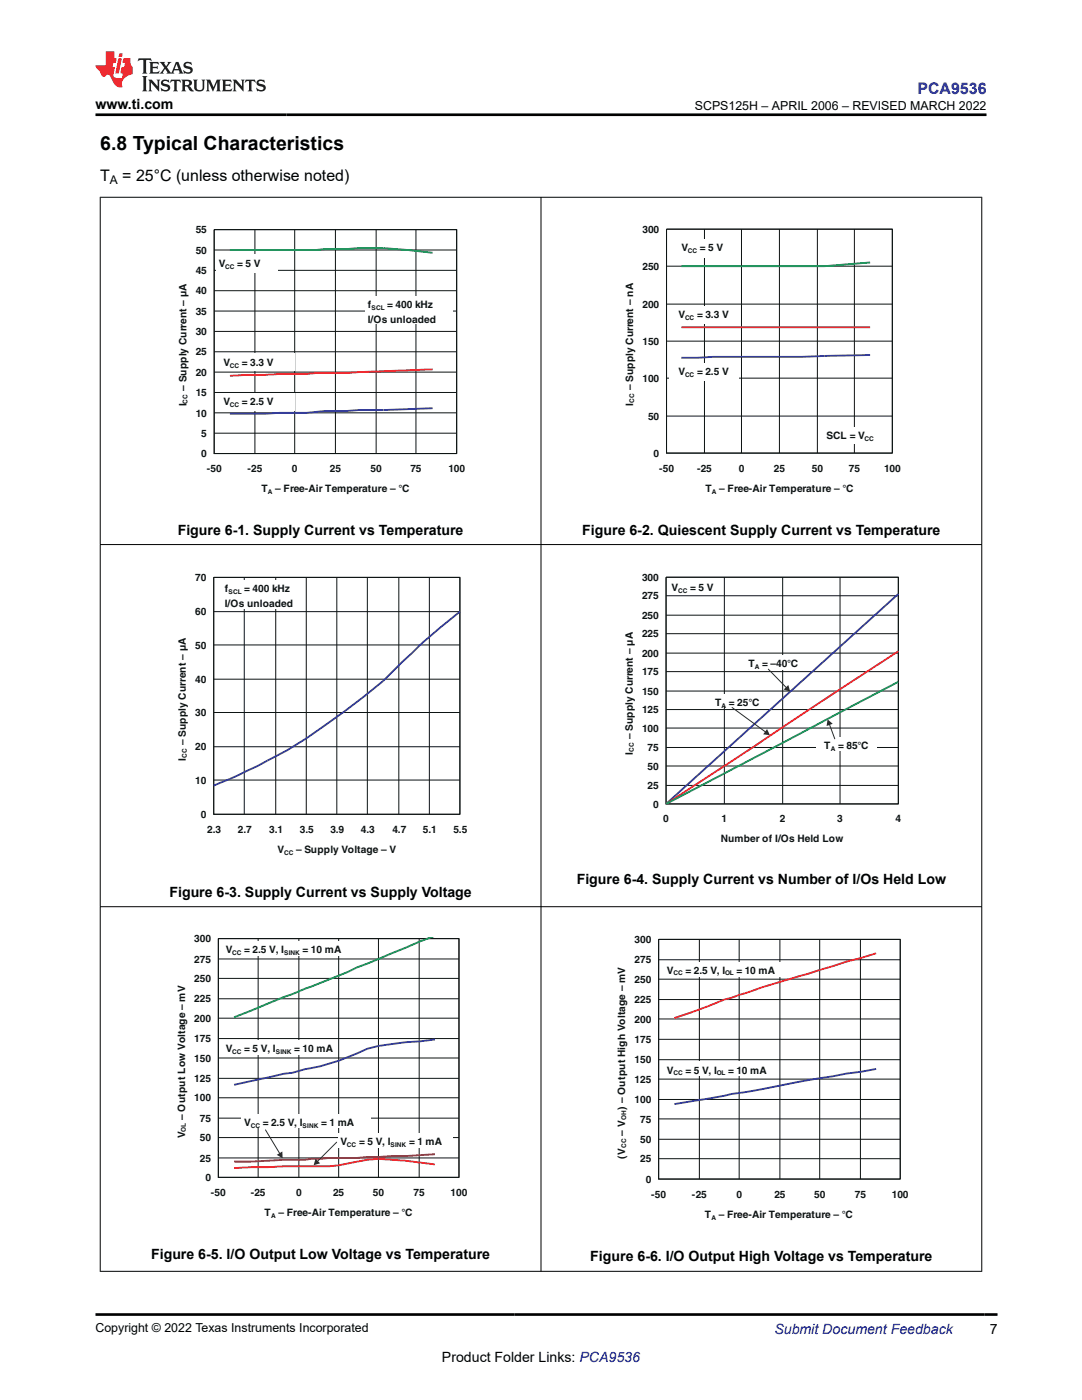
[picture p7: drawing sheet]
<svg xmlns="http://www.w3.org/2000/svg" width="216mm" height="279mm" viewBox="0 0 216 279" stroke-linecap="round" stroke-linejoin="round" font-family="sans-serif">
<g fill="none" stroke="#0d1413" stroke-width=".2">
<path d="M42.7 45.8h48.4v44.7h-48.4zM42.7 58h48.4M42.7 54h48.4M42.7 49.9h48.4M50.9 45.8v44.7M58.8 45.8v44.7M66.9 45.8v44.7M75.1 45.8v44.7M83 45.8v44.7M42.7 78.3h48.4M42.7 74.3h48.4M42.7 70.2h48.4"/>
<path d="M42.7 66.1h48.4M42.7 62.1h48.4M42.7 86.5h48.4M42.7 82.4h48.4"/>
</g>
<path d="M86.3 81.5l-9.8 .3h-5l-2.4 .2a40 40 0 0 0-7.9 .4l-15.3 .2" fill="none" stroke="#343c96" stroke-width=".37"/>
<path d="M86.3 73.7l-17.2 .8h-6l-1.9 .1h-5.4l-9.9 .4" fill="none" stroke="#ee2b31" stroke-width=".37"/>
<path d="M45.9 49.9h17.2l1.8-.2h4.2a72.4 72.4 0 0 1 17.2 .7" fill="none" stroke="#00994f" stroke-width=".37"/>
<g fill="#fff">
<path d="M44 78.5h14.8v3.5h-14.8z" fill-rule="evenodd"/>
<path d="M44 70.6h14.8v3.5h-14.8z" fill-rule="evenodd"/>
<path d="M43.1 50.8h12.2v3.7h-12.2z" fill-rule="evenodd"/>
<path d="M72.8 59.1h17.6v5.6h-17.6z" fill-rule="evenodd"/>
<path d="M121.7 42h60.4v60.1h-60.4z" fill-rule="evenodd"/>
<path d="M133 45.7h45.1v44.7h-45.1z" fill-rule="evenodd"/>
</g>
<path d="M133 45.7h45.1v44.7h-45.1zM133 53.1h45.1M140.6 45.7v44.7M148 45.7v44.7M155.5 45.7v44.7M163.1 45.7v44.7M170.5 45.7v44.7M133 75.5h45.1M133 68.1h45.1M133 60.7h45.1M133 83h45.1" fill="none" stroke="#0d1413" stroke-width=".2"/>
<path d="M173.6 70.8l-13.6 .4h-17.8l-6.2 .2" fill="none" stroke="#343c96" stroke-width=".37"/>
<path d="M136 65.3h37.6" fill="none" stroke="#ee2b31" stroke-width=".37"/>
<path d="M173.6 52.4l-9 .7h-28.6" fill="none" stroke="#00994f" stroke-width=".37"/>
<g fill="#fff">
<path d="M133.6 72.5h13.8v3.5h-13.8z" fill-rule="evenodd"/>
<path d="M133.6 61.1h13.8v3.5h-13.8z" fill-rule="evenodd"/>
<path d="M133.6 47.8h13.1v3.7h-13.1z" fill-rule="evenodd"/>
<path d="M164.4 85.3h12.4v3.3h-12.4z" fill-rule="evenodd"/>
<path d="M32.5 111.5h63v62.6h-63z" fill-rule="evenodd"/>
<path d="M42.6 115.2h49.2v47.3h-49.2z" fill-rule="evenodd"/>
</g>
<g fill="none" stroke="#0d1413" stroke-width=".2">
<path d="M42.6 115.2h49.2v47.3h-49.2zM48.7 115.2v47.3M55 115.2v47.3M61.1 115.2v47.3M67.2 115.2v47.3M73.3 115.2v47.3M79.6 115.2v47.3M85.7 115.2v47.3M42.6 135.5h49.2M42.6 128.7h49.2M42.6 122.1h49.2M42.6 155.7h49.2"/>
<path d="M42.6 149h49.2M42.6 142.2h49.2"/>
</g>
<path d="M91.8 122.1a116.5 116.5 0 0 0-11.7 10.1l-3.7 3.7a167.9 167.9 0 0 1-19.2 13.9 114.2 114.2 0 0 1-14.6 7" fill="none" stroke="#343c96" stroke-width=".37"/>
<g fill="#fff">
<path d="M44.3 115.8h15.9v5.7h-15.9z" fill-rule="evenodd"/>
<path d="M121.6 111.5h60.6v60.2h-60.6z" fill-rule="evenodd"/>
<path d="M132.9 115.2h46.4v45.2h-46.4z" fill-rule="evenodd"/>
</g>
<g fill="none" stroke="#0d1413" stroke-width=".2">
<path d="M132.9 115.2h46.4v45.2h-46.4zM132.9 118.9h46.4M144.5 115.2v45.2M156.2 115.2v45.2M167.6 115.2v45.2M132.9 137.9h46.4M132.9 134h46.4M132.9 130.3h46.4M132.9 126.5h46.4M132.9 122.8h46.4M132.9 156.7h46.4M132.9 152.9h46.4"/>
<path d="M132.9 149.2h46.4M132.9 145.3h46.4M132.9 141.6h46.4"/>
</g>
<path d="M179.3 118.5l-46.4 41.9" fill="none" stroke="#343c96" stroke-width=".37"/>
<path d="M179.3 130l-46.4 30.4" fill="none" stroke="#ee2b31" stroke-width=".37"/>
<path d="M179.3 136.1l-46.4 24.3" fill="none" stroke="#00994f" stroke-width=".37"/>
<g fill="#fff">
<path d="M148.4 130.7h12v3h-12z" fill-rule="evenodd"/>
<path d="M133.5 115.6h9.9v2.9h-9.9z" fill-rule="evenodd"/>
<path d="M142.1 138.5h10.2v2.6h-10.2z" fill-rule="evenodd"/>
<path d="M163 147.1h12v2.8h-12z" fill-rule="evenodd"/>
</g>
<path d="M146.1 141.2l6.7 4.9" fill="none" stroke="#2b292a" stroke-width=".2"/>
<path d="M153.1 145.5l.5 1.2-1.3-.2z" fill="#2b292a"/>
<path d="M153.3 133.5l3.6 3.7" fill="none" stroke="#2b292a" stroke-width=".2"/>
<path d="M156.4 137.6l.9-.9 .4 1.3z" fill="#2b292a"/>
<path d="M165.5 144.6l1.1 2.9" fill="none" stroke="#2b292a" stroke-width=".2"/>
<path d="M165.1 143.6l1.1 .8-1.3 .5z" fill="#2b292a"/>
<g fill="#fff">
<path d="M32.3 183.6h63.3v63h-63.3z" fill-rule="evenodd"/>
<path d="M43.6 187.3h48v47.7h-48z" fill-rule="evenodd"/>
</g>
<g fill="none" stroke="#0d1413" stroke-width=".2">
<path d="M43.6 187.3h48v47.7h-48zM43.6 199.3h48M43.6 195.3h48M43.6 191.4h48M51.5 187.3v47.7M59.6 187.3v47.7M67.6 187.3v47.7M75.5 187.3v47.7M83.6 187.3v47.7M43.6 219.1h48M43.6 215.2h48M43.6 211.1h48"/>
<path d="M43.6 207.3h48M43.6 203.2h48M43.6 231.1h48M43.6 227h48M43.6 223.1h48"/>
</g>
<path d="M86.8 207.5l-3 .3a56.9 56.9 0 0 0-10.5 1.5l-2 .9a43.5 43.5 0 0 1-10.4 3.2l-2.6 .7-1.6 .2-10 2.2" fill="none" stroke="#343c96" stroke-width=".37"/>
<path d="M86.8 232.4a102 102 0 0 0-11.3-1.1l-2.2 .2-2 .3a33.7 33.7 0 0 1-11.7 1l-12.9 .3" fill="none" stroke="#ee2b31" stroke-width=".37"/>
<path d="M86.1 187l-14.8 6-1.9 1-22.7 9" fill="none" stroke="#00994f" stroke-width=".37"/>
<path d="M86.8 230.4a348.1 348.1 0 0 1-21.1 .7l-4.8 .4h-4.2l-6.7 .3h-3.3" fill="none" stroke="#ae3137" stroke-width=".37"/>
<g fill="#fff">
<path d="M44.5 207.6h22.9v3h-22.9z" fill-rule="evenodd"/>
<path d="M44.5 187.9h24.7v2.9h-24.7z" fill-rule="evenodd"/>
<path d="M48.2 222.4h25.8v2.8h-25.8z" fill-rule="evenodd"/>
<path d="M67.4 226.1h22.9v3h-22.9z" fill-rule="evenodd"/>
</g>
<path d="M67.2 227.9l-3.8 3.9" fill="none" stroke="#2b292a" stroke-width=".2"/>
<path d="M63 231.2l.9 1-1.3 .3z" fill="#2b292a"/>
<path d="M53 225.5l2.8 4.7" fill="none" stroke="#2b292a" stroke-width=".2"/>
<path d="M55.2 230.5l1.1-.7 .1 1.4z" fill="#2b292a"/>
<g fill="#fff">
<path d="M120.2 183.8h63.5v63.1h-63.5z" fill-rule="evenodd"/>
<path d="M131.4 187.5h48.2v47.8h-48.2z" fill-rule="evenodd"/>
</g>
<g fill="none" stroke="#0d1413" stroke-width=".2">
<path d="M131.4 187.5h48.2v47.8h-48.2zM131.4 199.5h48.2M131.4 195.4h48.2M131.4 191.5h48.2M139.6 187.5v47.8M147.5 187.5v47.8M155.6 187.5v47.8M163.6 187.5v47.8M171.7 187.5v47.8M131.4 219.4h48.2M131.4 215.4h48.2M131.4 211.5h48.2"/>
<path d="M131.4 207.4h48.2M131.4 203.4h48.2M131.4 231.2h48.2M131.4 227.4h48.2M131.4 223.3h48.2"/>
</g>
<path d="M174.8 213.3l-2.9 .6a387.6 387.6 0 0 0-23.1 4l-14.2 2.4" fill="none" stroke="#343c96" stroke-width=".37"/>
<path d="M174.8 190.2l-21 6.3a224.8 224.8 0 0 0-15.9 5.6l-3.3 1.1" fill="none" stroke="#ee2b31" stroke-width=".37"/>
<g fill="#fff">
<path d="M132.5 211.9h22.9v2.9h-22.9z" fill-rule="evenodd"/>
<path d="M132.5 191.9h25v3h-25z" fill-rule="evenodd"/>
</g>
<path d="M19.9 39.4h176.1M20 39.3v214.5M107.9 39.3v214.5M195.9 39.3v214.5M19.9 108.7h176.1M19.9 181h176.1M19.9 253.7h176.1" fill="none" stroke="#000" stroke-width=".2"/>
<path d="M27.7 11.6l-.2 .6 .5-.2h.6v.1v2.2l-.2 .4h1l-.2-.4v-2.2v-.1h.5l.5 .2-.1-.6zM29.8 12.4l.2 .3v1.6l-.2 .4h1.9l.1-.6a1.08 1.08 0 0 1-1.3 .2v-.7h.6l.4 .2v-.7l-.4 .2h-.6v-.5l.2-.2a1 1 0 0 1 1 .3l-.1-.5zM31.8 12.4l1 1.1-1 1.2h.9l-.2-.2 .4-.8 .5 .8-.2 .2h1.6l-.2-.2 .1-.5h1l.1 .5-.1 .2h.9l-.2-.4-.8-1.9h-.5l-1 2.1-.8-1.1 .9-1h-.8l.2 .2-.5 .6-.3-.6 .1-.2zM35.2 12.8l.4 1h-.8zM36.8 12.5a.65 .65 0 0 0-.2 .7 .65 .65 0 0 0 .6 .5l.7 .1 .1 .3a.79 .79 0 0 1-.7 .4 .79 .79 0 0 1-.7-.5l.1 .7 .2-.1a.93 .93 0 0 0 1.1 0 .93 .93 0 0 0 .4-.9 1.46 1.46 0 0 0-1.2-.6l-.1-.3a1.09 1.09 0 0 1 1.2 .2l-.2-.6-.1 .1-.6-.2zM28.4 15.2l.2 .4v2.2l-.2 .4h1l-.2-.4v-2.2l.2-.4zM29.6 15.9l.2 .4v1.5l-.2 .4h.8l-.3-.4v-1.3l1.7 1.8v-2l.2-.4h-.8l.2 .2 .1 1.1-1.2-1.3zM32.3 16a.65 .65 0 0 0-.2 .8 .65 .65 0 0 0 .7 .4l.6 .2 .1 .2a.79 .79 0 0 1-.7 .4 .79 .79 0 0 1-.7-.5l.1 .7 .2-.1a.93 .93 0 0 0 1.1 .1 .93 .93 0 0 0 .4-1 1.46 1.46 0 0 0-1.2-.5l-.1-.4a1.09 1.09 0 0 1 1.2 .2l-.2-.6-.1 .1-.6-.1zM34.1 15.9l-.1 .6a.63 .63 0 0 1 .7-.3l.1 1.6-.3 .4h1l-.2-.4v-1.6a.66 .66 0 0 1 .8 .3l-.1-.6zM36.2 15.9l.2 .4v1.5l-.2 .4h.9l-.2-.2v-.7h.5l.1 .2a.79 .79 0 0 0 1.2 .6l-1-.9a.61 .61 0 0 0 .6-.6 .61 .61 0 0 0-.5-.7zM36.9 16.2h.2a.47 .47 0 0 1 .5 .1 .47 .47 0 0 1 .1 .5l-.2 .1-.6 .1zM38.5 15.9l.2 .2a2.27 2.27 0 0 0 .4 2 1.04 1.04 0 0 0 1.7-.7v-1.3l.2-.2h-.8l.2 .4v1.1a.6 .6 0 0 1-.6 .6 .6 .6 0 0 1-.6-.6v-1.1l.3-.4zM41.1 15.9l.2 .4v1.5l-.2 .4h.7l-.2-.4v-1.4l.9 1.9 .8-1.9v1.4l-.2 .4h1l-.3-.4v-1.5l.3-.4h-.8l-.7 1.5-.7-1.5zM44.3 15.9l.2 .4v1.5l-.2 .4h1.9l.1-.6a1.09 1.09 0 0 1-1.3 .2v-.7h.6l.4 .2v-.6l-.4 .2h-.6v-.6l.2-.1a1.01 1.01 0 0 1 1 .3l-.1-.6zM46.4 15.9l.3 .4v1.5l-.3 .4h.8l-.2-.4v-1.3l1.6 1.8v-2l.2-.4h-.7l.2 .2v1.1l-1.2-1.3zM49 15.9l-.1 .6a.63 .63 0 0 1 .8-.3v1.6l-.3 .4h1l-.2-.4v-1.6a.66 .66 0 0 1 .8 .3l-.1-.6zM51.4 16a.65 .65 0 0 0-.2 .8 .65 .65 0 0 0 .6 .4l.6 .2 .2 .2a.79 .79 0 0 1-.8 .4 .79 .79 0 0 1-.6-.5l.1 .7 .2-.1a.93 .93 0 0 0 1 .1 .93 .93 0 0 0 .5-1 1.46 1.46 0 0 0-1.3-.5l-.1-.4a1.09 1.09 0 0 1 1.3 .2l-.2-.6-.2 .1-.5-.1z" fill="#231f20"/>
<path d="M21.1 10.3v2.7h-2.1l.1 .4 .9 1a.95 .95 0 0 0 .9 .9 .59 .59 0 0 1 .6-.4 .59 .59 0 0 1 .5 .3l.4 .8a1.59 1.59 0 0 0 2.1 1.4 1.61 1.61 0 0 1 1-2.3l1-.3-.1-1.5a1.59 1.59 0 0 1-.4-1.7h-1.4l-.2 .9h.5l-.1 .9h-.5l-.2 .9v.3l.4 .1-.2 .9h-.6a.73 .73 0 0 1-1.1-.7l.3-1.5h-.5l.2-.9h.5l.2-.9h-.5v-1.3zM23.6 11.6l-.6 3.1h.7l.6-3.1zM23.8 10.7l-.1 .6h.7l.1-.6z" fill="#ed1c24"/>
<path d="M19 22.9h177.8M19.1 262.3h179.9" fill="none" stroke="#000" stroke-width=".53"/>
<text font-size="3.9" x="20" y="29.9">6.8 Typical Characteristics</text>
<text font-size="3.2" fill="#00f" x="183.1" y="18.7">PCA9536</text>
<g font-size="3.2">
<text x="20" y="36.1">T</text>
<text x="24.4" y="36.1">= 25°C (unless otherwise noted)</text>
</g>
<g font-size="2.8">
<text x="19" y="21.8">www.ti.com</text>
<text x="35.5" y="106.7">Figure 6-1. Supply Current vs Temperature</text>
<text x="116.2" y="106.7">Figure 6-2. Quiescent Supply Current vs Temperature</text>
<text x="33.8" y="179">Figure 6-3. Supply Current vs Supply Voltage</text>
<text x="115.1" y="176.5">Figure 6-4. Supply Current vs Number of I/Os Held Low</text>
<text x="30.2" y="251.2">Figure 6-5. I/O Output Low Voltage vs Temperature</text>
<text x="117.8" y="251.7">Figure 6-6. I/O Output High Voltage vs Temperature</text>
<text x="197.5" y="266.1">7</text>
<text x="88.2" y="271.7">Product Folder Links: PCA9536</text>
</g>
<text font-size="2.8" fill="#00f" x="154.5" y="266.2">Submit Document Feedback</text>
<g font-size="2.5">
<text x="138.7" y="21.9">SCPS125H – APRIL 2006 – REVISED MARCH 2022</text>
<text x="19" y="265.9">Copyright © 2022 Texas Instruments Incorporated</text>
</g>
<text font-size="2.4" x="21.9" y="36.7">A</text>
<g font-size="2" fill="#0d1413">
<text x="39" y="46.6">55</text>
<text x="128.2" y="46.5">300</text>
<text x="39" y="50.6">50</text>
<text x="43.7" y="53.2">V</text>
<text x="47.4" y="53.2">= 5 V</text>
<text x="128.2" y="53.9">250</text>
<text x="136" y="50.2">V</text>
<text x="139.6" y="50.2">= 5 V</text>
<text x="39" y="58.8">40</text>
<text x="39" y="54.7">45</text>
<text x="39" y="62.8">35</text>
<text x="73.4" y="61.5">f</text>
<text x="73.4" y="64.5">I/Os unloaded</text>
<text x="77.3" y="61.5">= 400 kHz</text>
<text x="128.2" y="61.4">200</text>
<text x="135.4" y="63.5">V</text>
<text x="139.1" y="63.5">= 3.3 V</text>
<text x="39" y="70.9">25</text>
<text x="39" y="66.9">30</text>
<text x="128.2" y="68.8">150</text>
<text x="37.2" y="78" transform="rotate(-90 37.2 78)">– Supply Current – µA</text>
<text x="39" y="75">20</text>
<text x="44.6" y="73">V</text>
<text x="48.3" y="73">= 3.3 V</text>
<text x="126.3" y="77.9" transform="rotate(-90 126.3 77.9)">– Supply Current – nA</text>
<text x="128.2" y="76.2">100</text>
<text x="135.4" y="74.9">V</text>
<text x="139.1" y="74.9">= 2.5 V</text>
<text x="37.2" y="81.1" transform="rotate(-90 37.2 81.1)">I</text>
<text x="39" y="83.1">10</text>
<text x="39" y="79.1">15</text>
<text x="44.6" y="80.9">V</text>
<text x="48.3" y="80.9">= 2.5 V</text>
<text x="126.3" y="81" transform="rotate(-90 126.3 81)">I</text>
<text x="129.3" y="83.8">50</text>
<text x="40.2" y="87.2">5</text>
<text x="164.9" y="87.7">SCL = V</text>
<text x="40.2" y="91.3">0</text>
<text x="41.3" y="94.2">-50</text>
<text x="49.4" y="94.2">-25</text>
<text x="58.3" y="94.2">0</text>
<text x="65.8" y="94.2">25</text>
<text x="73.9" y="94.2">50</text>
<text x="81.9" y="94.2">75</text>
<text x="89.5" y="94.2">100</text>
<text x="130.4" y="91.2">0</text>
<text x="131.5" y="94.1">-50</text>
<text x="139.1" y="94.1">-25</text>
<text x="147.4" y="94.1">0</text>
<text x="154.4" y="94.1">25</text>
<text x="162" y="94.1">50</text>
<text x="169.4" y="94.1">75</text>
<text x="176.4" y="94.1">100</text>
<text x="52.2" y="98.3">T</text>
<text x="54.9" y="98.3">– Free-Air Temperature – °C</text>
<text x="140.8" y="98.2">T</text>
<text x="143.5" y="98.2">– Free-Air Temperature – °C</text>
<text x="39" y="116">70</text>
<text x="44.9" y="118.2">f</text>
<text x="48.7" y="118.2">= 400 kHz</text>
<text x="128.1" y="119.6">275</text>
<text x="128.1" y="115.9">300</text>
<text x="134" y="118">V</text>
<text x="137.7" y="118">= 5 V</text>
<text x="39" y="122.8">60</text>
<text x="44.9" y="121.1">I/Os unloaded</text>
<text x="128.1" y="123.5">250</text>
<text x="39" y="129.5">50</text>
<text x="128.1" y="131.1">200</text>
<text x="128.1" y="127.2">225</text>
<text x="39" y="136.3">40</text>
<text x="128.1" y="134.8">175</text>
<text x="149.3" y="133.1">T</text>
<text x="152.1" y="133.1">= –40°C</text>
<text x="39" y="142.9">30</text>
<text x="128.1" y="142.3">125</text>
<text x="128.1" y="138.7">150</text>
<text x="142.7" y="140.9">T</text>
<text x="145.5" y="140.9">= 25°C</text>
<text x="37.1" y="148.7" transform="rotate(-90 37.1 148.7)">– Supply Current – µA</text>
<text x="39" y="149.8">20</text>
<text x="126.3" y="147.5" transform="rotate(-90 126.3 147.5)">– Supply Current – µA</text>
<text x="128.1" y="146">100</text>
<text x="129.2" y="149.9">75</text>
<text x="164.5" y="149.5">T</text>
<text x="167.3" y="149.5">= 85°C</text>
<text x="37.1" y="151.8" transform="rotate(-90 37.1 151.8)">I</text>
<text x="126.3" y="150.7" transform="rotate(-90 126.3 150.7)">I</text>
<text x="129.2" y="153.6">50</text>
<text x="39" y="156.4">10</text>
<text x="129.2" y="157.5">25</text>
<text x="130.3" y="161.2">0</text>
<text x="40.1" y="163.2">0</text>
<text x="41.4" y="166.2">2.3</text>
<text x="47.4" y="166.2">2.7</text>
<text x="53.7" y="166.2">3.1</text>
<text x="59.8" y="166.2">3.5</text>
<text x="65.9" y="166.2">3.9</text>
<text x="72" y="166.2">4.3</text>
<text x="78.3" y="166.2">4.7</text>
<text x="84.4" y="166.2">5.1</text>
<text x="90.5" y="166.2">5.5</text>
<text x="132.4" y="164.1">0</text>
<text x="144" y="164.1">1</text>
<text x="155.6" y="164.1">2</text>
<text x="167.1" y="164.1">3</text>
<text x="178.7" y="164.1">4</text>
<text x="55.4" y="170.3">V</text>
<text x="59.1" y="170.3">– Supply Voltage – V</text>
<text x="143.8" y="168">Number of I/Os Held Low</text>
<text x="38.8" y="188.1">300</text>
<text x="45" y="190.3">V</text>
<text x="48.7" y="190.3">= 2.5 V, I</text>
<text x="60.4" y="190.3">= 10 mA</text>
<text x="126.6" y="188.2">300</text>
<text x="38.8" y="196">250</text>
<text x="38.8" y="192.1">275</text>
<text x="126.6" y="196.2">250</text>
<text x="126.6" y="192.3">275</text>
<text x="133.1" y="194.3">V</text>
<text x="136.8" y="194.3">= 2.5 V, I</text>
<text x="146.9" y="194.3">= 10 mA</text>
<text x="38.8" y="203.9">200</text>
<text x="38.8" y="200.1">225</text>
<text x="126.6" y="200.2">225</text>
<text x="38.8" y="208">175</text>
<text x="126.6" y="208.2">175</text>
<text x="126.6" y="204.1">200</text>
<text x="38.8" y="215.9">125</text>
<text x="38.8" y="211.9">150</text>
<text x="45" y="210">V</text>
<text x="48.7" y="210">= 5 V, I</text>
<text x="58.7" y="210">= 10 mA</text>
<text x="126.6" y="212.2">150</text>
<text x="133.1" y="214.3">V</text>
<text x="136.8" y="214.3">= 5 V, I</text>
<text x="145.3" y="214.3">= 10 mA</text>
<text x="38.8" y="219.8">100</text>
<text x="124.8" y="221.5" transform="rotate(-90 124.8 221.5)">) – Output High Voltage – mV</text>
<text x="126.6" y="220.2">100</text>
<text x="126.6" y="216.1">125</text>
<text x="36.9" y="227.2" transform="rotate(-90 36.9 227.2)">V</text>
<text x="36.9" y="223.5" transform="rotate(-90 36.9 223.5)">– Output Low Voltage – mV</text>
<text x="39.9" y="227.8">50</text>
<text x="39.9" y="223.9">75</text>
<text x="48.7" y="224.8">V</text>
<text x="52.4" y="224.8">= 2.5 V, I</text>
<text x="64.1" y="224.8">= 1 mA</text>
<text x="124.8" y="226.6" transform="rotate(-90 124.8 226.6)">– V</text>
<text x="127.7" y="224">75</text>
<text x="39.9" y="231.8">25</text>
<text x="67.9" y="228.5">V</text>
<text x="71.6" y="228.5">= 5 V, I</text>
<text x="81.6" y="228.5">= 1 mA</text>
<text x="124.8" y="231.2" transform="rotate(-90 124.8 231.2)">(V</text>
<text x="127.7" y="232">25</text>
<text x="127.7" y="228.1">50</text>
<text x="41" y="235.7">0</text>
<text x="42.1" y="238.7">-50</text>
<text x="50" y="238.7">-25</text>
<text x="59.1" y="238.7">0</text>
<text x="66.5" y="238.7">25</text>
<text x="74.4" y="238.7">50</text>
<text x="82.5" y="238.7">75</text>
<text x="89.9" y="238.7">100</text>
<text x="128.8" y="236">0</text>
<text x="129.9" y="239">-50</text>
<text x="138.1" y="239">-25</text>
<text x="146.9" y="239">0</text>
<text x="154.5" y="239">25</text>
<text x="162.5" y="239">50</text>
<text x="170.6" y="239">75</text>
<text x="178" y="239">100</text>
<text x="52.8" y="242.7">T</text>
<text x="55.6" y="242.7">– Free-Air Temperature – °C</text>
<text x="140.7" y="243.1">T</text>
<text x="143.4" y="243.1">– Free-Air Temperature – °C</text>
</g>
<g font-size="1.3" fill="#0d1413">
<text x="45" y="53.6">CC</text>
<text x="137.2" y="50.5">CC</text>
<text x="74.1" y="61.9">SCL</text>
<text x="136.7" y="63.8">CC</text>
<text x="45.9" y="73.3">CC</text>
<text x="136.7" y="75.3">CC</text>
<text x="37.4" y="80.5" transform="rotate(-90 37.4 80.5)">CC</text>
<text x="45.9" y="81.3">CC</text>
<text x="126.5" y="80.5" transform="rotate(-90 126.5 80.5)">CC</text>
<text x="172.5" y="88">CC</text>
<text x="53.4" y="98.6">A</text>
<text x="142" y="98.5">A</text>
<text x="45.6" y="118.6">SCL</text>
<text x="135.3" y="118.3">CC</text>
<text x="150.6" y="133.5">A</text>
<text x="144" y="141.2">A</text>
<text x="165.8" y="149.9">A</text>
<text x="37.3" y="151.2" transform="rotate(-90 37.3 151.2)">CC</text>
<text x="126.4" y="150.1" transform="rotate(-90 126.4 150.1)">CC</text>
<text x="56.7" y="170.6">CC</text>
<text x="46.3" y="190.6">CC</text>
<text x="56.7" y="190.6">SINK</text>
<text x="134.4" y="194.7">CC</text>
<text x="144.7" y="194.7">OL</text>
<text x="46.3" y="210.4">CC</text>
<text x="55" y="210.4">SINK</text>
<text x="134.4" y="214.6">CC</text>
<text x="143.1" y="214.6">OL</text>
<text x="37.1" y="225.9" transform="rotate(-90 37.1 225.9)">OL</text>
<text x="50" y="225.2">CC</text>
<text x="60.4" y="225.2">SINK</text>
<text x="125" y="223.5" transform="rotate(-90 125 223.5)">OH</text>
<text x="69.2" y="228.9">CC</text>
<text x="77.9" y="228.9">SINK</text>
<text x="125" y="229" transform="rotate(-90 125 229)">CC</text>
<text x="54.1" y="243.1">A</text>
<text x="142" y="243.4">A</text>
</g>
</svg>
